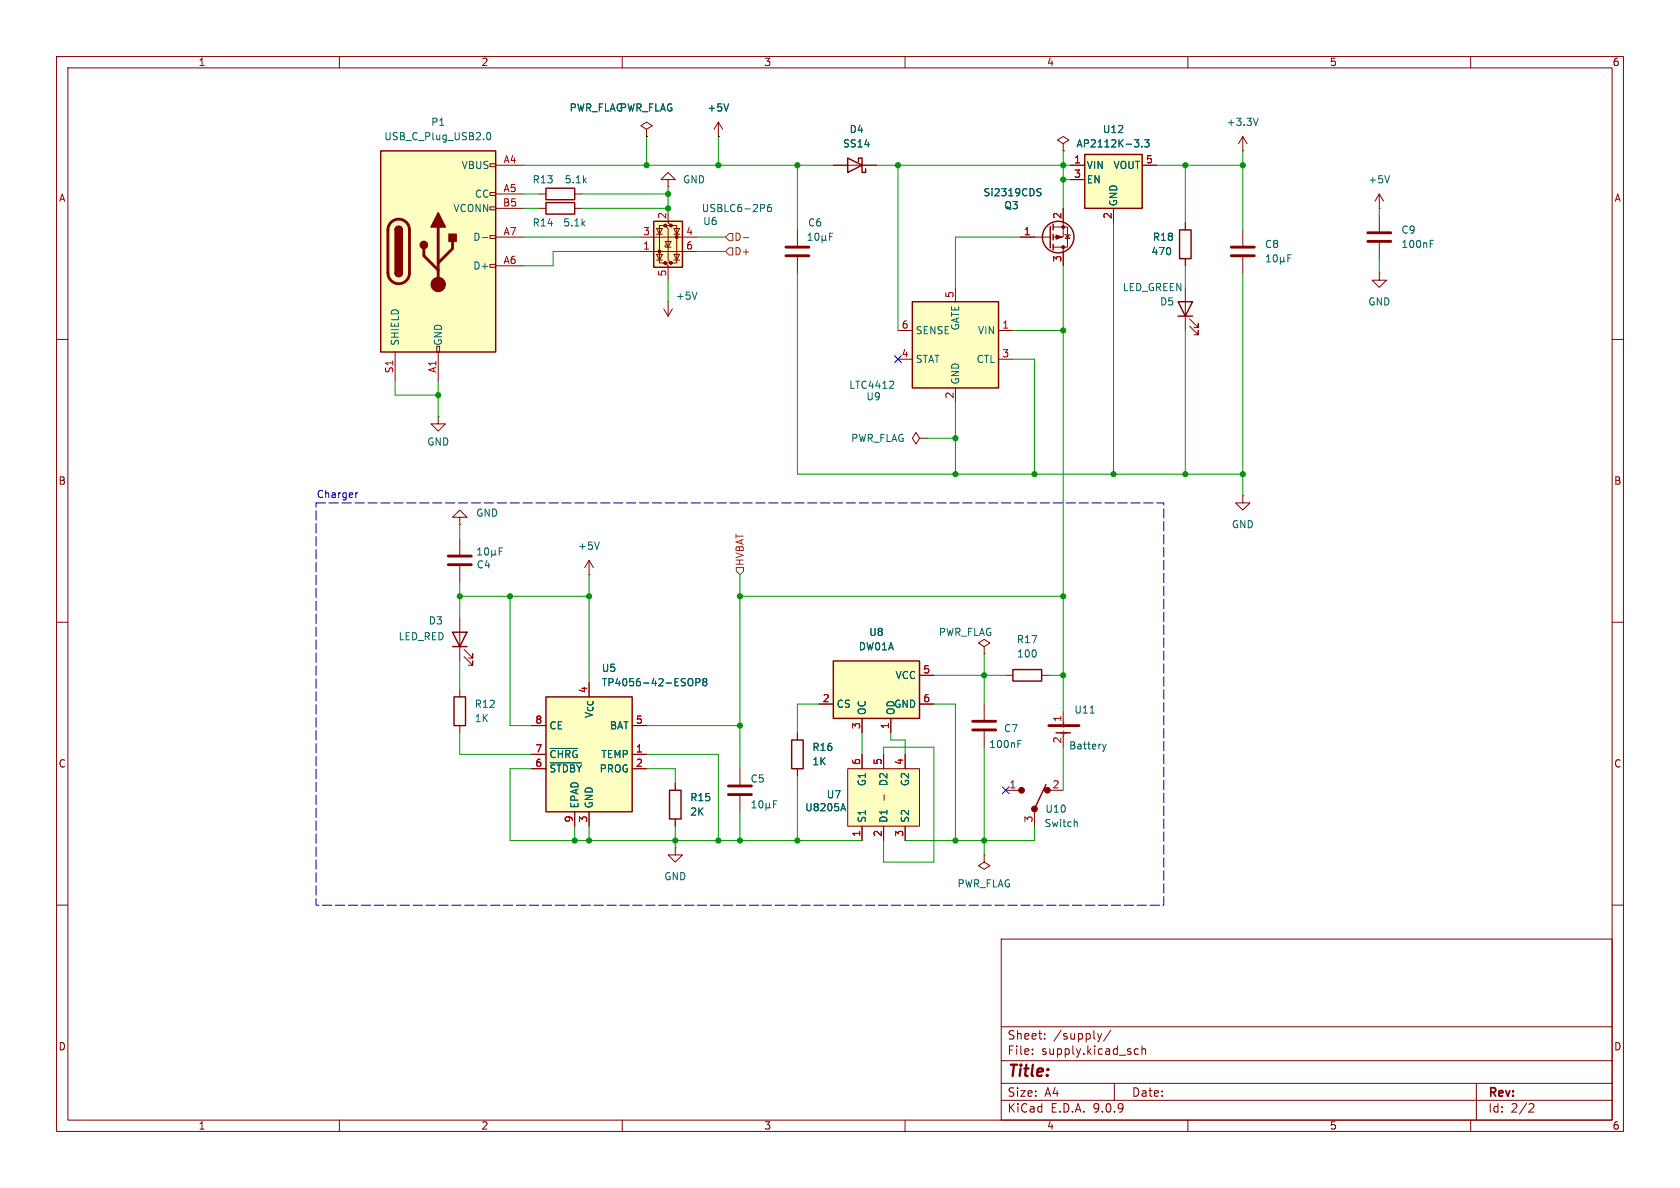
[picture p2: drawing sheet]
<svg xmlns="http://www.w3.org/2000/svg" width="297mm" height="210mm" viewBox="0 0 297 210" stroke-linecap="round" stroke-linejoin="round" font-family="sans-serif">
<g fill="none" stroke="#840000" stroke-width=".18">
<path d="M10 10h277v190h-277zM12 12h273v186h-273zM60 10v2M110 10v2M160 10v2M210 10v2M260 10v2M10 60h2M285 60h2M10 110h2M285 110h2M130.8 135.9v2.8"/>
<path d="M130.8 140.7v2.8M10 160h2M177 166h108v32h-108zM285 160h2M60 198v2M110 198v2M160 198v2M177 194.5h108M177 191.5h108M177 187.5h108M177 181.5h108M182.5 186.3v.1"/>
<path d="M182.5 185.5v.1M184.7 183.6v.1M184.7 182.8v.1M194 182.7l.4 1M194.4 183.7l-.2 .4M194.7 182.7l-.3 1M196.4 182.1l-1.3 2M197 191.5v3M200.5 186.1l.3 .3 .4-.1M201.2 185.5l-.4-.1-.3 .3M201.9 185.5l.2-.1 .4 .1v.9M201.9 184.9v1.5"/>
<path d="M210 198v2M260 198v2M261 191.5v6.5M270.5 195.1l.5 .1 .2 .3-1 1.1h1"/>
</g>
<path d="M128.8 138.9h4M128.8 140.5h4" fill="none" stroke="#840000" stroke-width=".51"/>
<path d="M132.9 142.8h.8M132.9 141.9l.4-.4v1.3M134.3 141.6l.2-.1a.68 .68 0 0 1 .4 .7 .68 .68 0 0 1-.4 .6 .84 .84 0 0 1-.2-1.2zM135.4 142.6l.2 .2h.2l.2-.2M135.4 142v1.2M136 142.6l.2 .2M136 142v.6M136.8 142.2h.4M137.4 141.5h-.6v1.3" fill="none" stroke="#006464" stroke-width=".18"/>
<path d="M67.3 26.7h20.3v35.5h-20.3z" fill="#ffffc2"/>
<g fill="none" stroke="#840000" stroke-width=".18">
<path d="M86.6 29h1v.5h-1zM86.6 34h1v.5h-1zM86.6 36.6h1v.5h-1zM87.6 29.2h5.1M87.6 34.3h5.1M87.6 36.8h5.1M95.2 34.3h1.3M95.2 36.8h1.3M101.6 34.3h1.3M101.6 36.8h1.3M118.1 31.8h1.3l-1.3-1.3-1.3 1.3h1.3v1.2M118.1 33h.1"/>
<path d="M127 24.1h.1M127 21.6l-.8 1.3M127 21.6l.8 1.3M127 21.6v2.5M147.3 29.2h7.6M188 25.4l1-.6-1-.7-1.1 .7 1.1 .6v1.3M188 26.7h.1M188 36.8v5.1h-1.8M243.8 36.8h.1M243.8 34.3l-.7 1.3M243.8 34.3l.8 1.3M243.8 34.3v2.5"/>
<path d="M243.8 38.1v2.8M86.6 41.7h1v.5h-1zM86.6 46.7h1v.5h-1zM87.6 41.9h5.1M87.6 47h5.1M141 40.6v2.8M141 45.5v2.8M180.3 41.9h5.4M186.2 40.1h2.5v3.6h-2.5M188 43.7v3.3M188.2 41.4l.1 .1h.8l.1 .2M188.7 41.5l.4 .7h-.8z"/>
<path d="M219.7 40.6v2.8M219.7 45.5v2.8M243.8 48.3v1.2h1.3l-1.3 1.3-1.2-1.3h1.2M243.8 48.3h.1M243.8 42.9v2.8M69.8 62.2v5.1M77.2 61.2h.5v1h-.5zM77.5 62.2v5.1M119.4 138.4v1.3M119.4 144.8v1.3"/>
</g>
<g fill="none" stroke="#840000" stroke-width=".25">
<path d="M67.3 26.7h20.3v35.5h-20.3zM96.5 35.8h5.1v2h-5.1zM96.5 33.3h5.1v2h-5.1zM149.9 27.9l2.5 1.3-2.5 1.3zM151.8 28.6v-.7h.6v2.6h.6v-.7M186.2 39.6v1M69.8 40.6a.64 .64 0 0 1 .7-.6 .64 .64 0 0 1 .6 .6M69.8 48.3a.64 .64 0 0 0 .7 .6 .64 .64 0 0 0 .6-.6M185.7 40v3.8M186.2 41.4v1M186.2 43.2v1M118.4 139.7h2v5.1h-2z"/>
<circle cx="187.1" cy="41.9" r="2.79"/>
</g>
<path d="M69.1 39.3a1.9 1.9 0 0 1 2.1-.4 1.9 1.9 0 0 1 1.2 1.7v7.7a1.91 1.91 0 0 1-1.9 1.9 1.91 1.91 0 0 1-1.9-1.9v-7.8l.2-.6zM74.9 43.9v1.3l2.6 2.6M77.5 40.1v10.2M80 42.7v1.2l-2.5 2.6M138.9 43.7h4.1M138.9 45.2h4.1M217.7 43.7h4M217.7 45.2h4M241.8 42.7h4.1M241.8 41.1h4.1" fill="none" stroke="#840000" stroke-width=".51"/>
<g fill="#840000" stroke="#840000" stroke-width=".25">
<path d="M69.8 40.6h1.3v7.7h-1.3z"/>
<path d="M70 40.2a.64 .64 0 0 1 .7-.1 .64 .64 0 0 1 .4 .5h-1.3z"/>
<path d="M69.8 48.3h1.3a.64 .64 0 0 1-.6 .6 .64 .64 0 0 1-.7-.6z"/>
<path d="M77.5 37.6l1.2 2.5h-2.5z"/>
<path d="M79.4 41.4h1.2v1.3h-1.2z"/>
<circle cx="74.9" cy="43.3" r=".63"/>
</g>
<g fill="#840000" stroke="#840000" stroke-width=".18">
<path d="M186.7 41.5l1 .4-1 .4z"/>
<circle cx="77.5" cy="50.3" r="1.27"/>
<circle cx="188" cy="43.7" r=".25"/>
<circle cx="188" cy="40.1" r=".25"/>
</g>
<g fill="none" stroke="#006464" stroke-width=".18">
<path d="M128.8 18.4l-.4 1.2M86.2 23.5l.1-.1a.68 .68 0 0 1 .5 .7 .68 .68 0 0 1-.5 .6 .84 .84 0 0 1-.1-1.2zM183.4 33.9l.5 .2 .1 .2-.1 .3h-.4M183.4 33.4h.6M245.7 31.1l-.5 1.2M85.2 42h1M142.8 42.5h.8M142.8 41.6l.4-.4v1.3M144.2 41.3l.2-.1a.68 .68 0 0 1 .4 .7 .68 .68 0 0 1-.4 .6 .84 .84 0 0 1-.2-1.2zM145.3 42.3l.2 .2h.2l.2-.2M145.3 41.6v1.3M145.9 42.3l.2 .2"/>
<path d="M145.9 41.6v.7M146.7 41.8h.4M147.3 41.2h-.6v1.3M223.9 46.3h.7M223.9 45.4l.3-.4v1.3M225.2 45.2l.2-.2a.68 .68 0 0 1 .4 .7 .68 .68 0 0 1-.4 .6l-.2-.1-.1-.4zM226.4 46.1l.1 .2h.3l.2-.2M226.4 45.5v1.2M227 46.1l.1 .2M227 45.5v.6M227.7 45.6h.4M228.3 45h-.6v1.3"/>
<path d="M252.8 42.5h.6M252.8 43.1h.5"/>
</g>
<path d="M191.8 27.3h10.1v9.5h-10.1z" fill="#ffffc2"/>
<path d="M191.8 27.3h10.1v9.5h-10.1zM80.3 123.2h2v5.1h-2zM186.7 129.5h2.5" fill="none" stroke="#840000" stroke-width=".25"/>
<g fill="none" stroke="#840000" stroke-width=".18">
<path d="M189.2 29.2h2.6M189.2 31.8h2.6M196.8 36.8v2.6M201.9 29.2h2.6M219.7 26.7h.1M219.7 24.1l-.8 1.3M219.7 24.1l.8 1.3M219.7 24.1v2.6M81.3 121.9v1.3M81.3 128.3v1.2M188 125.7v2.6M188 129.5v2.6"/>
<path d="M119.4 149.9v1.2h1.2l-1.2 1.3-1.3-1.3h1.3M119.4 149.9h.1"/>
</g>
<path d="M200.5 24.7h.8l-.4 .5M201.3 25.3v.6M201.9 25.9v.1M202.4 24.7h.7l-.4 .5 .4 .1v.6l-.2 .1-.5-.1M222.4 20.9l-.4 1.3M188.1 127.7v.9M192.7 126.1h.7M194.9 131.6l.3 .8M195.2 132.4l-.1 .4M195.5 131.6l-.3 .8" fill="none" stroke="#006464" stroke-width=".18"/>
<path d="M185.4 128.3h5.4" fill="none" stroke="#840000" stroke-width=".51"/>
<path d="M96.5 123.2h15.3v20.3h-15.3z" fill="#ffffc2"/>
<path d="M96.5 123.2h15.3v20.3h-15.3z" fill="none" stroke="#840000" stroke-width=".25"/>
<path d="M174 114.3l1-.6-1-.7-1 .7 1 .6v1.3M174 115.6h.1M94 128.3h2.5M94 133.4h2.5M94 135.9h2.5M111.8 128.3h2.5M111.8 133.4h2.5M111.8 135.9h2.5M101.6 143.5v2.6M104.1 143.5v2.6" fill="none" stroke="#840000" stroke-width=".18"/>
<path d="M121.9 120a.43 .43 0 0 1 .6 .4v.4a.43 .43 0 0 1-.6 .4M97.3 132.3h4.8M97.3 134.8h5.5M123 120.6h.6l.2-.2-.1-.3-.7-.1v1.2M124.5 120.5l-.3-.2 .3-.3h.2l.3 .2-.3 .3M124.5 120.5l-.3 .2 .1 .4 .2 .1h.3l.2-.2v-.3l-.3-.2M124.5 120.5h.2" fill="none" stroke="#006464" stroke-width=".18"/>
<path d="M147.3 116.8h15.3v10.2h-15.3z" fill="#ffffc2"/>
<path d="M147.3 116.8h15.3v10.2h-15.3zM179.1 118.4h5v2h-5zM140 130.8h2v5.1h-2zM184.9 138.7l-2 4.3" fill="none" stroke="#840000" stroke-width=".25"/>
<g fill="none" stroke="#840000" stroke-width=".18">
<path d="M114.3 22.9l1-.7-1-.6-1 .6 1 .7v1.2M114.3 24.1h.1M162.6 119.4h2.5M177.8 119.4h1.3M184.1 119.4h1.3M141 129.5v1.3M141 135.9v1.3M144.8 124.5h2.5M152.4 127v2.5M157.5 127v2.5M162.6 124.5h2.5M177.8 139.7h2.5"/>
<path d="M185.4 139.7h2.6M174 151.1v1.3l1 .6-1 .7-1-.7 1-.6M174 151.1h.1M182.9 143.5v2.6"/>
</g>
<g fill="#840000" stroke="#840000" stroke-width=".18">
<circle cx="180.6" cy="139.7" r=".51"/>
<circle cx="182.9" cy="143" r=".51"/>
<circle cx="185.2" cy="139.7" r=".51"/>
</g>
<path d="M190.1 145.3l.4 .2v.6" fill="none" stroke="#006464" stroke-width=".18"/>
<path d="M149.9 135.9h12.7v10.2h-12.7z" fill="#ffffc2"/>
<g fill="none" stroke="#840000" stroke-width=".18">
<path d="M117.3 54.6l.8 1.3M118.1 53.3h.1M118.1 53.3v2.6M118.9 54.6l-.8 1.3M149.9 135.9h12.7v10.2h-12.7zM152.4 133.4v2.5M156.2 133.4v2.5M160 133.4v2.5M174 124.5v2.8M174 129.3v2.8M152.4 146.1v2.5M156.2 146.1v2.5"/>
<path d="M156.3 140.5v1M160 146.1v2.5"/>
</g>
<path d="M123.2 51.6l-.4 1.3M180 131.5h.4M180 130.9h.6M148.8 143h.6M149.1 142.1l.4 1.2" fill="none" stroke="#006464" stroke-width=".18"/>
<path d="M172 129h4M172 127.5h4" fill="none" stroke="#840000" stroke-width=".51"/>
<path d="M161.3 53.3h15.2v15.3h-15.2z" fill="#ffffc2"/>
<path d="M161.3 53.3h15.2v15.3h-15.2z" fill="none" stroke="#840000" stroke-width=".25"/>
<path d="M158.7 58.4h2.6M168.9 50.8v2.5M176.5 58.4h2.6M158.7 63.5h2.6M162.6 77.5l-.7 1-.6-1 .6-1 .7 1h1.2M163.8 77.5h.1M168.9 68.6v2.5M176.5 63.5h2.6" fill="none" stroke="#840000" stroke-width=".18"/>
<path d="M157.7 67.4l.3 .2-.1 .3-.7 .8h.8" fill="none" stroke="#006464" stroke-width=".18"/>
<path d="M115.6 39.1h5v8.1h-5z" fill="#ffffc2"/>
<g fill="#840000" stroke="#840000" stroke-width=".18">
<circle cx="116.6" cy="44.4" r=".25"/>
<circle cx="117.6" cy="46.5" r=".25"/>
<circle cx="117.6" cy="39.9" r=".25"/>
<circle cx="118.6" cy="46.5" r=".25"/>
<circle cx="118.6" cy="39.9" r=".25"/>
<circle cx="119.6" cy="41.9" r=".25"/>
</g>
<g fill="none" stroke="#840000" stroke-width=".18">
<path d="M114.3 24.1h.1M117.6 39.9h-1v6.6h1M118.1 36.8v2.6l.5 .5h-1l.5 .5v5.6l.5 .5h-1l.5 .5v2.5M118.6 39.9h1v6.6h-1M127 24.1h.1M147.3 29.2h2.6M152.4 29.2h2.5M188 26.7h.1M188 36.8v2.6M189.2 29.2h2.6M189.2 31.8h2.6M196.8 36.8v2.6"/>
<path d="M201.9 29.2h2.6M209.5 39.4v1.2M113 44.5h10.2M113 41.9h10.2M116.1 45h1l-.5 1zM116.1 40.4h1l-.5 1zM116.1 41.4h1M116.1 46h1M117.6 43.3v.4h1M117.6 42.7h1l-.5 1zM119.1 45h1l-.5 1zM119.1 40.4h1l-.5 1z"/>
<path d="M119.1 41.4h1M119.1 46h1M180.3 41.9h2.6M188 44.5v2.5M209.5 45.7v1.3M209.5 50.8v7.6M210.3 57.7l1.5 1.5v-.8v.8h-.7M210.3 56.4l1.5 1.5v-.7v.7h-.7M77.5 73.7v1.2h1.2l-1.2 1.3-1.3-1.3h1.3M77.5 73.7h.1M81.3 91.4h1.2l-1.2-1.2-1.3 1.2h1.3v1.3M81.3 92.7h.1"/>
<path d="M81.3 95.3v2.7M104.1 99.1l-.7 1.2M104.1 99.1l.8 1.2M104.1 99.1v2.5M219.7 87.6v1.3h1.3l-1.3 1.3-1.3-1.3h1.3M219.7 87.6h.1M81.3 100.1v2.8M81.3 109.2v7.6M82 116.1l1.6 1.5v-.8v.8h-.8M82 114.8l1.6 1.5v-.7v.7h-.8M104.1 101.6h.1M162.6 119.4h2.5"/>
<path d="M94 128.3h2.5M94 133.4h2.5M94 135.9h2.5M111.8 128.3h2.5M111.8 133.4h2.5M111.8 135.9h2.5M119.4 138.4v1.3M141 129.5v1.3M141 135.9v1.3M144.8 124.5h2.5M152.4 127v2.5M152.4 133.4v2.5"/>
<path d="M156.2 133.4v2.5M157.5 127v2.5M160 133.4v2.5M162.6 124.5h2.5M101.6 143.5v2.6M104.1 143.5v2.6M119.4 144.8v1.3M152.4 146.1v2.5M156.2 146.1v2.5M160 146.1v2.5"/>
</g>
<path d="M115.6 39.1h5v8.1h-5zM208.3 53.3h2.5l-1.3 2.6zM208.3 55.9h2.5M208.5 40.6h2.1v5.1h-2.1zM80 111.8h2.5l-1.2 2.5zM80 114.3h2.5" fill="none" stroke="#840000" stroke-width=".25"/>
<g fill="none" stroke="#006464" stroke-width=".18">
<path d="M128.8 18.4l-.4 1.2M135.1 36.2l.1 .2-.1 .3M136.3 36.1l-.4 .1a.86 .86 0 0 0 0 1.2l.4-.1 .1-.4-.2-.3-.4 .1-.1 .2M183.4 33.9l.5 .2 .1 .2-.1 .3h-.4M183.4 33.4h.6M200.5 24.7h.8l-.4 .5M201.3 25.3v.6M201.9 25.9v.1M202.4 24.7h.7l-.4 .5 .4 .1v.6l-.2 .1-.5-.1M84.4 98.1h.8M84.4 97.2l.4-.4v1.3M85.8 97l.2-.2a.68 .68 0 0 1 .4 .7 .68 .68 0 0 1-.4 .6l-.2-.1-.1-.4z"/>
<path d="M86.9 97.9l.2 .2h.2l.2-.2M86.9 97.3v1.2M87.5 97.9l.2 .2M87.5 97.3v.6M88.3 97.5h.4M88.9 96.8h-.6v1.3M106 95.8l-.5 1.3M121.9 120a.43 .43 0 0 1 .6 .4v.4a.43 .43 0 0 1-.6 .4M97.3 132.3h4.8M97.3 134.8h5.5M123 120.6h.6l.2-.2-.1-.3-.7-.1v1.2M124.5 120.5l-.3-.2 .3-.3h.2l.3 .2-.3 .3"/>
<path d="M124.5 120.5l-.3 .2 .1 .4 .2 .1h.3l.2-.2v-.3l-.3-.2M124.5 120.5h.2M148.8 143h.6M149.1 142.1l.4 1.2"/>
</g>
<path d="M79.2 99.8h4.1M79.2 98.3h4.1" fill="none" stroke="#840000" stroke-width=".51"/>
<path d="M128.9 41.3h.6v1.2h-.6l-.6-.6zM128.9 43.8h.6v1.3h-.6l-.6-.6zM131.4 42h1M130.2 100.3h1.2v.7l-.6 .6-.6-.6z" fill="none" stroke="#725600" stroke-width=".18"/>
<g fill="none" stroke="#009600" stroke-width=".18">
<path d="M92.7 29.2h54.6M92.7 36.8h2.5M92.7 34.3h2.5M102.9 34.3h15.2M114.3 24.1v5.1M118.1 33v3.8h-15.2M127 24.1v5.1M141 29.2v11.4M154.9 29.2h34.3M158.7 29.2v29.2M188 26.7v10.1M188 31.8h1.2"/>
<path d="M196.8 39.4v44.4M204.5 29.2h15.2M209.5 29.2v10.2M219.7 26.7v13.9M243.8 36.8v1.3M92.7 41.9h20.3M113 44.5h-15.2v2.5h-5.1M118.1 49.5v3.8M123.2 41.9h5.1M123.2 44.5h5.1M141 48.3v35.5h78.7M179.1 58.4h8.9"/>
<path d="M180.3 41.9h-11.4v8.9M188 47v78.7M209.5 47v3.8M209.5 58.4v25.4M219.7 48.3v39.3M243.8 45.7v2.6M69.8 67.3v2.6h7.7M77.5 67.3v6.4M163.8 77.5h5.1M168.9 71.1v12.7M179.1 63.5h3.8v20.3M81.3 92.7v2.6"/>
<path d="M81.3 105.4h22.8M81.3 102.9v6.3M81.3 116.8v5.1M90.2 105.4v22.9h3.8M104.1 101.6v19.1M130.8 105.4h57.2M130.8 101.6v34.3M165.1 119.4h12.7M174 115.6v8.9M185.4 119.4h2.6M81.3 129.5v3.9h12.7M94 135.9h-3.8v12.7h62.2"/>
<path d="M114.3 135.9h5.1v2.5M114.3 128.3h16.5M114.3 133.4h12.7v15.2M141 137.2v11.4M144.8 124.5h-3.8v5M152.4 129.5v3.9M156.2 133.4v-1.3h8.9v20.3h-8.9v-3.8M157.5 129.5v1.3h2.5v2.6M165.1 124.5h3.8v24.1M174 132.1v19M188 132.1v7.6M101.6 146.1v2.5"/>
<path d="M104.1 146.1v2.5M119.4 146.1v3.8M130.8 143.5v5.1M182.9 146.1v2.5h-22.9"/>
</g>
<path d="M158.1 62.9l1.3 1.2M159.4 62.9l-1.3 1.2M177.2 139.1l1.2 1.2M178.4 139.1l-1.2 1.2" fill="none" stroke="#000084" stroke-width=".18"/>
<path d="M63.3 87.1l-.4 .3" fill="none" stroke="#0000c2" stroke-width=".18"/>
<path d="M55.9 88.9h149.8v71.1h-149.8z" fill="none" stroke="#0000c2" stroke-width=".18" stroke-dasharray="1.7 .6"/>
<g fill="#009600" stroke="#009600" stroke-width=".18">
<circle cx="77.5" cy="69.9" r=".46"/>
<circle cx="90.2" cy="105.4" r=".46"/>
<circle cx="81.3" cy="105.4" r=".46"/>
<circle cx="104.1" cy="105.4" r=".46"/>
<circle cx="130.8" cy="105.4" r=".46"/>
<circle cx="188" cy="105.4" r=".46"/>
<circle cx="209.5" cy="83.8" r=".46"/>
<circle cx="196.8" cy="83.8" r=".46"/>
<circle cx="188" cy="58.4" r=".46"/>
<circle cx="182.9" cy="83.8" r=".46"/>
<circle cx="168.9" cy="77.5" r=".46"/>
<circle cx="168.9" cy="83.8" r=".46"/>
<circle cx="219.7" cy="29.2" r=".46"/>
<circle cx="209.5" cy="29.2" r=".46"/>
<circle cx="188" cy="29.2" r=".46"/>
<circle cx="219.7" cy="83.8" r=".46"/>
<circle cx="188" cy="31.8" r=".46"/>
<circle cx="101.6" cy="148.6" r=".46"/>
<circle cx="104.1" cy="148.6" r=".46"/>
<circle cx="130.8" cy="148.6" r=".46"/>
<circle cx="127" cy="148.6" r=".46"/>
<circle cx="119.4" cy="148.6" r=".46"/>
<circle cx="141" cy="148.6" r=".46"/>
<circle cx="127" cy="29.2" r=".46"/>
<circle cx="141" cy="29.2" r=".46"/>
<circle cx="158.7" cy="29.2" r=".46"/>
<circle cx="114.3" cy="29.2" r=".46"/>
<circle cx="118.1" cy="34.3" r=".46"/>
<circle cx="118.1" cy="36.8" r=".46"/>
<circle cx="188" cy="119.4" r=".46"/>
<circle cx="174" cy="119.4" r=".46"/>
<circle cx="174" cy="148.6" r=".46"/>
<circle cx="168.9" cy="148.6" r=".46"/>
<circle cx="130.8" cy="128.3" r=".46"/>
</g>
<text font-size="2.8" fill="#840000" x="178" y="190.9">Title:</text>
<g font-size="2.1" fill="#840000">
<text x="178" y="184">Sheet:</text>
<text x="186.2" y="184">/supply/</text>
<text x="178" y="186.7">File:</text>
<text x="184.1" y="186.7">supply.kicad_sch</text>
<text x="178" y="196.9">KiCad</text>
<text x="178" y="194.1">Size:</text>
<text x="184.7" y="194.1">A4</text>
<text x="185.7" y="196.9">E.D.A.</text>
<text x="193.3" y="196.9">9.0.9</text>
<text x="200" y="194.1">Date:</text>
<text x="263" y="194.3">Rev:</text>
<text x="263" y="196.9">Id:</text>
<text x="267.1" y="196.9">2/2</text>
</g>
<g font-size="1.8" fill="#840000">
<text x="35" y="11.9">1</text>
<text x="85" y="11.9">2</text>
<text x="135" y="11.9">3</text>
<text x="185" y="11.9">4</text>
<text x="235" y="11.9">5</text>
<text x="285" y="11.9">6</text>
<text x="10.3" y="35.9">A</text>
<text x="285.3" y="35.9">A</text>
<text x="10.3" y="85.9">B</text>
<text x="285.3" y="85.9">B</text>
<text x="10.3" y="135.9">C</text>
<text x="285.3" y="135.9">C</text>
<text x="10.3" y="185.9">D</text>
<text x="285.3" y="185.9">D</text>
<text x="35" y="199.9">1</text>
<text x="85" y="199.9">2</text>
<text x="135" y="199.9">3</text>
<text x="185" y="199.9">4</text>
<text x="235" y="199.9">5</text>
<text x="285" y="199.9">6</text>
</g>
<g font-size="1.8" fill="#006464">
<text x="76.1" y="22.5">P1</text>
<text x="100.6" y="19.9">PWR_FLAG</text>
<text x="109.5" y="19.9">PWR_FLAG</text>
<text x="125" y="19.9">+5V</text>
<text x="150.1" y="23.7">D4</text>
<text x="194.9" y="23.7">U12</text>
<text x="216.8" y="22.5">+3.3V</text>
<text x="67.8" y="25">USB_C_Plug_USB2.0</text>
<text x="148.9" y="26.3">SS14</text>
<text x="190.2" y="26.3">AP2112K-3.3</text>
<text x="81.5" y="30.1">VBUS</text>
<text x="83.9" y="35.2">CC</text>
<text x="94.1" y="32.6">R13</text>
<text x="99.7" y="32.6">5.1k</text>
<text x="120.7" y="32.6">GND</text>
<text x="173.8" y="34.9">Si2319CDS</text>
<text x="192" y="30.1">VIN</text>
<text x="192" y="32.6">EN</text>
<text x="196.8" y="30.1">VOUT</text>
<text x="241.8" y="32.6">+5V</text>
<text x="80.1" y="37.7">VCONN</text>
<text x="94.1" y="40.2">R14</text>
<text x="99.5" y="40.2">5.1k</text>
<text x="124" y="37.7">USBLC6-2P6</text>
<text x="124.2" y="40">U6</text>
<text x="142.8" y="40.2">C6</text>
<text x="177.4" y="37.2">Q3</text>
<text x="197.7" y="36.6" transform="rotate(-90 197.7 36.6)">GND</text>
<text x="247.7" y="41.5">C9</text>
<text x="83.6" y="42.8">D-</text>
<text x="83.6" y="47.9">D+</text>
<text x="203.5" y="45.3">470</text>
<text x="203.7" y="42.8">R18</text>
<text x="223.5" y="44">C8</text>
<text x="247.7" y="44">100nF</text>
<text x="119.4" y="53.2">+5V</text>
<text x="198.4" y="51.7">LED_GREEN</text>
<text x="161.8" y="59.3">SENSE</text>
<text x="169.8" y="58.5" transform="rotate(-90 169.8 58.5)">GATE</text>
<text x="172.8" y="59.3">VIN</text>
<text x="205" y="54.2">D5</text>
<text x="241.8" y="54.2">GND</text>
<text x="70.7" y="61.2" transform="rotate(-90 70.7 61.2)">SHIELD</text>
<text x="78.3" y="61.2" transform="rotate(-90 78.3 61.2)">GND</text>
<text x="161.8" y="64.4">STAT</text>
<text x="172.6" y="64.4">CTL</text>
<text x="150" y="68.9">LTC4412</text>
<text x="153.1" y="71">U9</text>
<text x="169.8" y="68.1" transform="rotate(-90 169.8 68.1)">GND</text>
<text x="75.4" y="79">GND</text>
<text x="150.4" y="78.3">PWR_FLAG</text>
<text x="84.1" y="91.5">GND</text>
<text x="217.7" y="93.6">GND</text>
<text x="84.2" y="100.7">C4</text>
<text x="102.1" y="97.4">+5V</text>
<text x="70.4" y="113.4">LED_RED</text>
<text x="75.7" y="110.6">D3</text>
<text x="153.6" y="112.6">U8</text>
<text x="165.9" y="112.6">PWR_FLAG</text>
<text x="179.7" y="113.9">R17</text>
<text x="106.3" y="119">U5</text>
<text x="151.7" y="115.2">DW01A</text>
<text x="179.7" y="116.4">100</text>
<text x="83.8" y="125.3">R12</text>
<text x="106.3" y="121.5">TP4056-42-ESOP8</text>
<text x="147.8" y="125.3">CS</text>
<text x="158" y="125.3">GND</text>
<text x="158.2" y="120.2">VCC</text>
<text x="83.8" y="127.9">1K</text>
<text x="97" y="129.1">CE</text>
<text x="105" y="127.1" transform="rotate(-90 105 127.1)">V_{CC}</text>
<text x="107.7" y="129.1">BAT</text>
<text x="153.3" y="126.5" transform="rotate(-90 153.3 126.5)">OC</text>
<text x="158.3" y="126.5" transform="rotate(-90 158.3 126.5)">OD</text>
<text x="177.4" y="129.6">C7</text>
<text x="188.8" y="130.6" transform="rotate(-90 188.8 130.6)">+</text>
<text x="189.8" y="126.3">U11</text>
<text x="97" y="134.2">~{CHRG}</text>
<text x="97" y="136.8">~{STDBY} PROG</text>
<text x="106.2" y="134.2">TEMP</text>
<text x="143.5" y="135.5">1K</text>
<text x="143.5" y="132.9">R16</text>
<text x="174.8" y="132.4">100nF</text>
<text x="188.9" y="132.7">Battery</text>
<text x="102.5" y="143" transform="rotate(-90 102.5 143)">EPAD</text>
<text x="105" y="143" transform="rotate(-90 105 143)">GND</text>
<text x="121.9" y="141.8">R15</text>
<text x="132.6" y="138.5">C5</text>
<text x="142.2" y="143.6">U8205A</text>
<text x="146.1" y="141.3">U7</text>
<text x="153.3" y="139.1" transform="rotate(-90 153.3 139.1)">G1</text>
<text x="157.1" y="139.1" transform="rotate(-90 157.1 139.1)">D2</text>
<text x="160.9" y="139.1" transform="rotate(-90 160.9 139.1)">G2</text>
<text x="184.7" y="143.9">U10</text>
<text x="121.9" y="144.4">2K</text>
<text x="153.3" y="145.5" transform="rotate(-90 153.3 145.5)">S1</text>
<text x="157.1" y="145.5" transform="rotate(-90 157.1 145.5)">D1</text>
<text x="160.9" y="145.5" transform="rotate(-90 160.9 145.5)">S2</text>
<text x="184.6" y="146.4">Switch</text>
<text x="117.3" y="155.8">GND</text>
<text x="169.2" y="157.1">PWR_FLAG</text>
</g>
<g font-size="1.8" fill="#a90000">
<text x="88.9" y="29">A4</text>
<text x="189.8" y="29">1</text>
<text x="202.5" y="29">5</text>
<text x="88.9" y="34">A5</text>
<text x="189.8" y="31.5">3</text>
<text x="88.8" y="36.6">B5</text>
<text x="88.9" y="41.7">A7</text>
<text x="113.6" y="41.7">3</text>
<text x="117.9" y="38.8" transform="rotate(-90 117.9 38.8)">2</text>
<text x="121.2" y="41.7">4</text>
<text x="180.9" y="41.7">1</text>
<text x="187.7" y="38.8" transform="rotate(-90 187.7 38.8)">2</text>
<text x="196.6" y="38.8" transform="rotate(-90 196.6 38.8)">2</text>
<text x="88.9" y="46.7">A6</text>
<text x="113.6" y="44.2">1</text>
<text x="121.2" y="44.2">6</text>
<text x="187.7" y="46.4" transform="rotate(-90 187.7 46.4)">3</text>
<text x="117.9" y="49" transform="rotate(-90 117.9 49)">5</text>
<text x="168.7" y="52.8" transform="rotate(-90 168.7 52.8)">5</text>
<text x="159.3" y="58.2">6</text>
<text x="177.1" y="58.2">1</text>
<text x="159.3" y="63.2">4</text>
<text x="177.1" y="63.2">3</text>
<text x="69.6" y="66.1" transform="rotate(-90 69.6 66.1)">S1</text>
<text x="77.2" y="66" transform="rotate(-90 77.2 66)">A1</text>
<text x="168.7" y="70.6" transform="rotate(-90 168.7 70.6)">2</text>
<text x="163.1" y="119.1">5</text>
<text x="103.9" y="122.6" transform="rotate(-90 103.9 122.6)">4</text>
<text x="145.3" y="124.2">2</text>
<text x="163.1" y="124.2">6</text>
<text x="94.5" y="128">8</text>
<text x="112.3" y="128">5</text>
<text x="152.1" y="129" transform="rotate(-90 152.1 129)">3</text>
<text x="157.2" y="129" transform="rotate(-90 157.2 129)">1</text>
<text x="187.7" y="131.5" transform="rotate(-90 187.7 131.5)">2</text>
<text x="187.7" y="127.7" transform="rotate(-90 187.7 127.7)">1</text>
<text x="94.5" y="133.1">7</text>
<text x="94.5" y="135.6">6</text>
<text x="112.3" y="133.1">1</text>
<text x="112.3" y="135.6">2</text>
<text x="152.1" y="135.3" transform="rotate(-90 152.1 135.3)">6</text>
<text x="156" y="135.3" transform="rotate(-90 156 135.3)">5</text>
<text x="159.8" y="135.3" transform="rotate(-90 159.8 135.3)">4</text>
<text x="178.4" y="139.4">1</text>
<text x="186" y="139.4">2</text>
<text x="101.3" y="145.5" transform="rotate(-90 101.3 145.5)">9</text>
<text x="103.9" y="145.5" transform="rotate(-90 103.9 145.5)">3</text>
<text x="152.1" y="148" transform="rotate(-90 152.1 148)">1</text>
<text x="156" y="148" transform="rotate(-90 156 148)">2</text>
<text x="159.8" y="148" transform="rotate(-90 159.8 148)">3</text>
<text x="182.6" y="145.5" transform="rotate(-90 182.6 145.5)">3</text>
</g>
<g font-size="1.8" fill="#725600">
<text x="129.7" y="42.8">D-</text>
<text x="129.7" y="45.3">D+</text>
<text x="131.7" y="100.1" transform="rotate(-90 131.7 100.1)">HVBAT</text>
</g>
<text font-size="1.8" fill="#0000c2" x="55.9" y="88.2">Charger</text>
</svg>
